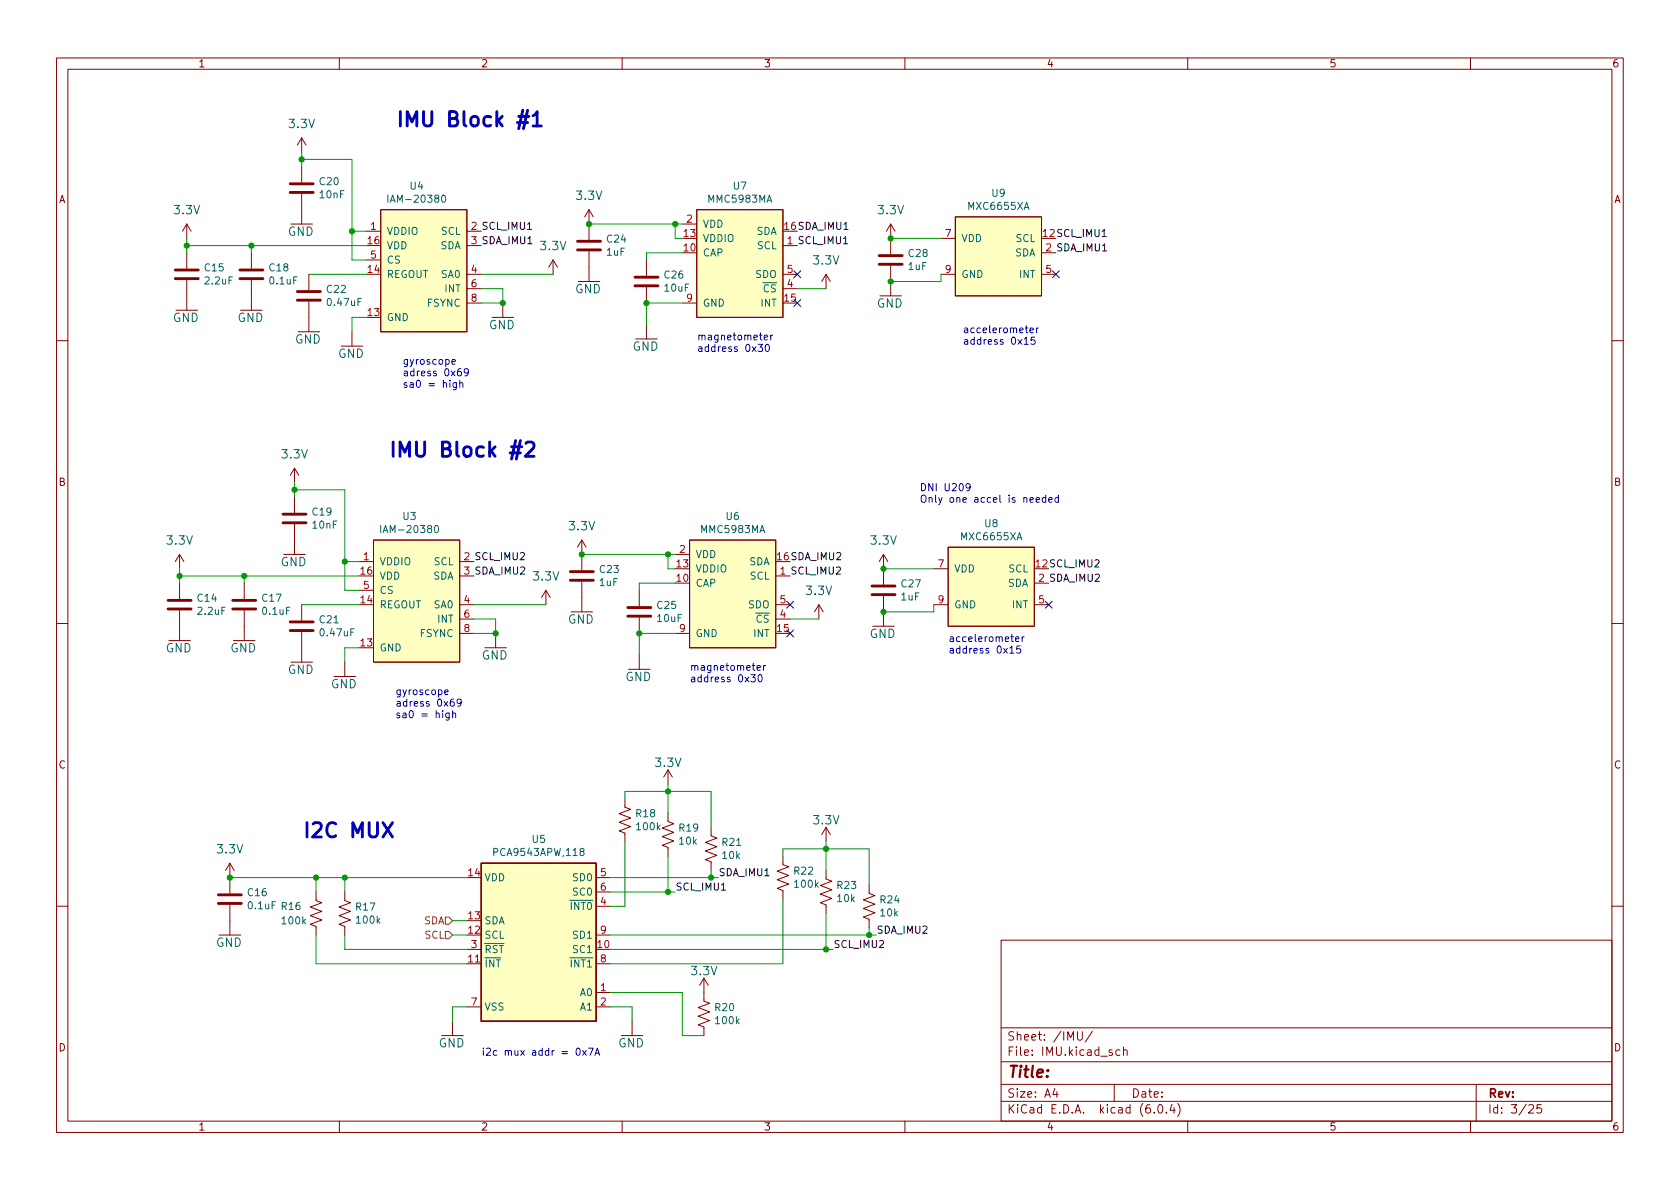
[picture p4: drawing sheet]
<svg xmlns="http://www.w3.org/2000/svg" width="297mm" height="210mm" viewBox="0 0 297 210" stroke-linecap="round" stroke-linejoin="round" font-family="sans-serif">
<g fill="none" stroke="#840000" stroke-width=".18">
<path d="M10 10.2h277v190.1h-277zM12 12.2h273v186.1h-273zM60 10.2v2M110 10.2v2M160 10.2v2M210 10.2v2M260 10.2v2M33 39.6v2.6M33 39.6l-.7 1.3M33 39.6l.8 1.3M51.4 39.6h3.8M53.3 24.4v2.5"/>
<path d="M53.3 29.5v2.8M53.3 34.3v5.3M53.3 24.4l-.7 1.2M53.3 24.4l.8 1.2M67.3 37.1h15.2v21.6h-15.2zM104.1 37.1l-.7 1.2M104.1 37.1l.8 1.2M104.1 37.1v5.3M120.6 39.6h2.6M123.2 37.1h15.2v19h-15.2zM157.5 39.6v5.4M157.5 39.6l-.8 1.3"/>
<path d="M157.5 39.6l.7 1.3M168.9 38.3h15.2v14h-15.2zM31.1 54.9h3.8M33 44.7v2.8M33 49.5v5.4M42.5 54.9h3.9M44.4 44.7v2.8M44.4 49.5v5.4M52.7 58.7h3.8M54.6 48.5v2.8M54.6 53.3v5.4M62.2 58.7v2.5"/>
<path d="M64.8 40.9h2.5M64.8 46h2.5M82.5 40.9h2.6M82.5 43.4h2.6M82.5 48.5h2.6M82.5 51h2.6M82.5 53.6h2.6M87 56.1h3.8M88.9 53.6v2.5M97.8 46l-.8 1.2M97.8 46l.8 1.2M97.8 46v2.5"/>
<path d="M102.2 49.8h3.8M104.1 44.4v5.4M112.4 59.9h3.8M114.3 46v2.8M114.3 50.8v2.8M114.3 57.4v2.5M120.6 53.6h2.6M138.4 43.4h2.6M138.4 48.5h2.6M138.4 51h2.6M146 48.5v2.5M146 48.5l-.7 1.3"/>
<path d="M146 48.5l.8 1.3M155.6 52.3h3.8M157.5 47v5.3M166.4 48.5h2.5M166.4 42.2h2.5M184.1 48.5h2.6M184.1 44.7h2.6M10 60.2h2M60.3 61.2h3.8M285 60.2h2M31.7 98l-.7 1.3M31.7 98l.8 1.3"/>
<path d="M31.7 98v2.6M50.2 98h3.8M52.1 82.8v2.5M52.1 87.9v2.8M52.1 92.7v5.3M52.1 82.8l-.8 1.3M52.1 82.8l.7 1.3M63.5 99.3h2.5M66 95.5h15.3v21.6h-15.3zM81.3 99.3h2.5M102.9 95.5l-.8 1.3M102.9 95.5l.7 1.3"/>
<path d="M102.9 95.5v5.3M119.4 98h2.5M121.9 95.5h15.3v19h-15.3zM156.2 98l-.8 1.3M156.2 98l.8 1.3M156.2 98v5.4M167.6 96.8h15.3v13.9h-15.3zM10 110.2h2M29.8 113.3h3.9M31.7 103.1v2.8M31.7 107.9v5.4M41.3 113.3h3.8"/>
<path d="M43.2 103.1v2.8M43.2 107.9v5.4M51.4 117.1h3.8M53.3 106.9v2.8M53.3 111.8v5.3M59.1 119.6h3.8M61 117.1v2.5M63.5 104.4h2.5M81.3 101.8h2.5M81.3 106.9h2.5M81.3 109.5h2.5M81.3 112h2.5"/>
<path d="M85.7 114.5h3.8M87.6 112v2.5M96.5 104.4l-.7 1.3M96.5 104.4l.8 1.3M96.5 104.4v2.5M101 108.2h3.8M102.9 102.9v5.3M111.1 118.4h3.8M113 104.4v2.8M113 109.2v2.8M113 115.8v2.6M119.4 112h2.5"/>
<path d="M137.2 101.8h2.5M137.2 106.9h2.5M137.2 109.5h2.5M144.8 106.9l-.8 1.3M144.8 106.9l.7 1.3M144.8 106.9v2.6M154.3 110.7h3.8M156.2 105.4v5.3M165.1 106.9h2.5M165.1 100.6h2.5M182.9 106.9h2.5M182.9 103.1h2.5"/>
<path d="M285 110.2h2M118.1 136.1l-.8 1.3M118.1 136.1l.8 1.3M118.1 136.1v2.6M40.6 152.6l-.7 1.3M40.6 152.6l.8 1.3M40.6 152.6v5.4M55.9 157.7v1.6l1 .3-2 .8 2 .8-2 .7 2 .8-2 .7 1 .4v1.5M61 157.7v1.6l1 .3-2.1 .8 2.1 .8-2.1 .7 2.1 .8-2.1 .7 1.1 .4v1.5M105.4 155.2h2.5M105.4 157.7h2.5M110.5 141.2v1.5l1 .4-2 .8 2 .7-2 .8 2 .8-2 .7 1 .4v1.5"/>
<path d="M118.1 143.8v1.5l1 .4-2 .7 2 .8-2 .7 2 .8-2 .8 1 .4v1.5M125.7 146.3v1.5l1 .4-2 .8 2 .7-2 .8 2 .8-2 .7 1 .4v1.5M138.4 151.4v1.5l1 .4-2 .7 2 .8-2 .8 2 .7-2 .8 1 .4v1.5M146 153.9v1.5l1.1 .4-2.1 .8 2.1 .7-2.1 .8 2.1 .8-2.1 .7 1 .4v1.5M146 146.3v2.5M146 146.3l-.7 1.3M146 146.3l.8 1.3M153.7 156.5v1.5l1 .4-2 .7 2 .8-2 .7 2 .8-2 .8 1 .4v1.5M10 160.2h2M38.7 165.3h3.8M40.6 160v5.3M82.5 170.4h2.6"/>
<path d="M82.5 178h2.6M82.5 167.9h2.6M105.4 165.3h2.5M105.4 175.5h2.5M105.4 170.4h2.5M105.4 178h2.5M105.4 160.3h2.5M124.5 173v4l1 .4-2.1 .8 2.1 .7-2.1 .8 2.1 .8-2.1 .7 1.1 .4v1.5M124.5 173l-.8 1.2M124.5 173l.7 1.2M177 166.3h108v32h-108zM285 160.2h2"/>
<path d="M60 198.3v2M78.1 183.1h3.8M80 180.6v2.5M109.9 183.1h3.8M110 198.3v2M111.8 180.6v2.5M160 198.3v2M177 194.8h108M177 191.8h108M177 187.8h108M177 181.8h108M186.5 192.5l-.4 1h1"/>
<path d="M186.9 193v1M190.5 182.4v1.2l.3 .3h.3l.3-.3v-1.2M193.1 182.4l-1.2 1.9M197 191.8v3M198 185.7l-.4-.1-.3 .3v.4l.1 .3h.6M198.6 185.8l.3-.2 .3 .1 .1 .9M198.6 185.1v1.5M204.1 196.7v.1M204.9 195.4l.2-.1a.81 .81 0 0 1 .6 .7 .81 .81 0 0 1-.3 .8h-.2a.81 .81 0 0 1-.6-.6 .81 .81 0 0 1 .3-.8zM206.2 196.7v.1M207.2 195.3l-.3 1h.9M207.6 195.8v1"/>
<path d="M208.2 195.1a1.72 1.72 0 0 1 0 2.3M210 198.3v2M260 198.3v2M261 191.8v6.5M270.3 195.5l.6-.2 .2 .2 .1 .3-1 1h1M272.5 195.3h-.7l-.1 .7 .2-.1 .5 .1 .2 .2-.1 .5-.2 .1-.6-.1"/>
</g>
<g fill="#ffffc2" stroke="#ffffc2" stroke-width=".18">
<path d="M66 95.5h15.3v21.6h-15.3z"/>
<path d="M67.3 37.1h15.2v21.6h-15.2z"/>
<path d="M123.2 37.1h15.2v19h-15.2z"/>
<path d="M167.6 96.8h15.3v13.9h-15.3z"/>
<path d="M121.9 95.5h15.3v19h-15.3z"/>
<path d="M168.9 38.3h15.2v14h-15.2z"/>
<path d="M85.1 152.6h20.3v28h-20.3z"/>
</g>
<path d="M68.6 34.5v1.3M78.2 34.6l.2-.1a.68 .68 0 0 1 .4 .6 .68 .68 0 0 1-.4 .7l-.2-.1-.1-.4zM67.3 92.9v1.3M76.9 93l.2-.1a.68 .68 0 0 1 .4 .7 .68 .68 0 0 1-.4 .6l-.2-.1-.1-.4zM102.8 150.6l-.3-.3 .1-.2 .2-.1 .3 .1 .2 .2-.1 .1-.5 .2-.2 .2 .1 .4 .2 .1 .3-.1 .2-.1-.1-.4-.2-.1" fill="none" stroke="#006464" stroke-width=".18"/>
<g fill="none" stroke="#840000" stroke-width=".51">
<path d="M51.3 34h4.1M51.3 32.5h4.1M31 49.3h4.1M31 47.7h4.1M42.4 49.3h4.1M42.4 47.7h4.1M52.6 53.1h4M52.6 51.6h4M102.1 44.2h4.1M102.1 42.7h4.1M112.3 50.5h4M112.3 49h4"/>
<path d="M155.4 46.7h4.1M155.4 45.2h4.1M50 92.5h4.1M50 90.9h4.1M29.7 107.7h4.1M29.7 106.2h4.1M41.1 107.7h4.1M41.1 106.2h4.1M51.3 111.5h4.1M51.3 110h4.1M100.8 102.6h4.1M100.8 101.1h4.1"/>
<path d="M111 109h4.1M111 107.4h4.1M154.2 105.2h4M154.2 103.6h4M38.6 159.8h4.1M38.6 158.2h4.1"/>
</g>
<path d="M85.1 152.6h20.3v28h-20.3z" fill="none" stroke="#840000" stroke-width=".25"/>
<path d="M78.7 162.2h.7l.6 .6-.6 .6h-.7zM78.7 164.7h.7l.6 .6-.6 .7h-.7z" fill="none" stroke="#725600" stroke-width=".18"/>
<path d="M93.3 19.5l-.7 3.3M91.5 21.7h1.8M91.7 20.6h1.8M94.2 20.5l.8-.8v2.6M94.2 22.3h1.5M90.4 79h1.9M92 77.9l-.7 3.3M93 78.4l.3-.2h.6a.69 .69 0 0 1 .4 1l-1.4 1.5h1.5M90.2 80.1h1.8M67.7 145.5l1.7 2.5M69.4 145.5l-1.7 2.5" fill="none" stroke="#0000c2" stroke-width=".51"/>
<g fill="none" stroke="#0000c2" stroke-width=".18">
<path d="M135.1 59.7l.6-.1v-.3h-.4l-.2 .1 .1 .7h.5M136.3 59.3v.8M136.6 59.3l-.3 .2M181.1 60l.3-.4v1.3M182.1 58.4l.6-.1v-.2l-.4-.1-.2 .2 .1 .6h.5M183 59.6h-.6l-.1 .6 .2-.1 .4 .1 .1 .1v.5l-.2 .1-.5-.1M183.3 58v.8M183.6 58l-.3 .2M79.9 64l.6-.1-.1-.3h-.3l-.2 .2 .1 .6h.4M80.7 67.7v1l-.3 .2h-.3M80.7 67.7h-.4l-.2 .2 .1 .5h.5M81.3 67.8l.2-.1h.3v.8"/>
<path d="M81.3 67.2v1.3M81.5 65.2l-.4 .1a.86 .86 0 0 0 0 1.2l.4-.2 .1-.4-.2-.2h-.3l-.2 .2M82.8 65.7l-.2 .3h-.3l-.2-.3 .1-.4 .4-.1 .1 .1a.84 .84 0 0 1-.3 1.2h-.2M134 60.9h.8l-.4 .5 .4 .1v.5l-.2 .2-.6-.2M135.4 61l.2-.1a.68 .68 0 0 1 .4 .6 .68 .68 0 0 1-.4 .7l-.2-.2-.1-.3zM181.1 60.9h.7M171.5 86.1l-.2 .2h-.3l-.2-.2 .1-.5 .4-.1 .2 .1a.84 .84 0 0 1-.3 1.2h-.3M183.2 88.4l.6-.1-.1-.3h-.3l-.2 .2 .1 .6h.4M184.9 88h-.4l-.2 .2 .1 .6h.5M184.9 87.6v1.2M185.4 88.4l.6-.1v-.3h-.4l-.2 .2 .1 .6h.5M187.1 88h-.3l-.3 .2 .1 .6h.5"/>
<path d="M187.1 87.6v1.2M132.8 119.3h.7l-.4 .5 .4 .1v.6l-.2 .1-.5-.1M133.8 118.1l.7-.1-.1-.3h-.4l-.2 .2 .1 .6h.5M134.2 119.4l.1-.1a.68 .68 0 0 1 .5 .6 .68 .68 0 0 1-.5 .7l-.1-.1-.2-.4zM135 117.7v.8M135.4 117.7l-.4 .2M178.5 114.6l.4-.4v1.3M178.5 115.5h.8M179.6 113l.6-.1-.1-.2-.3-.1-.2 .2v.6h.5M180.4 114.2h-.6v.6l.1-.1 .5 .1 .1 .2-.1 .4-.2 .1-.4-.1M180.7 112.6v.9M181.1 112.6l-.4 .2"/>
<path d="M78.6 122.4l.6-.1v-.2l-.4-.1-.2 .2 .1 .6h.5M79.4 126.1v1l-.2 .3-.3-.1M79.4 126.1h-.3l-.3 .2 .1 .6h.5M80 126.2l.2-.1h.3l.1 .8M80 125.7v1.2M80.2 123.6l-.4 .1a.86 .86 0 0 0 0 1.2l.5-.1v-.5l-.2-.2h-.3l-.2 .2M81.5 124.2l-.2 .2h-.2l-.3-.2 .1-.5 .4-.1 .2 .1a.84 .84 0 0 1-.3 1.2h-.3M102 185.5l.2-.2a.68 .68 0 0 1 .4 .7 .68 .68 0 0 1-.4 .6l-.2-.1-.1-.4zM103 185.8l.7 .8M103.7 185.8l-.7 .8M104 185.3h.9l-.6 1.3M105.2 186.6l.4-1.3 .4 1.3"/>
<path d="M105.3 186.3h.6"/>
</g>
<g fill="none" stroke="#009600" stroke-width=".18">
<path d="M53.3 26.9v2.6M53.3 28.2h8.9v17.8h2.6M104.1 39.6h16.5M119.4 39.6v2.6h1.2M33 43.4h31.8M33 42.2v2.5M44.4 43.4v1.3M54.6 48.5h10.2M62.2 40.9h2.6M64.8 56.1h-2.6v2.6M85.1 51h3.8v2.6h-3.8M85.1 48.5h12.7"/>
<path d="M120.6 53.6h-6.3v3.8M120.6 44.7h-6.3v1.3M141 51h5M157.5 42.2h8.9M166.4 48.5v1.3h-8.9M52.1 86.6h8.9v17.8h2.5M52.1 85.3v2.6M61 99.3h2.5M102.9 98h16.5M118.1 98v2.6h1.3M31.7 101.8h31.8M31.7 100.6v2.5"/>
<path d="M43.2 101.8v1.3M53.3 106.9h10.2M63.5 114.5h-2.5v2.6M83.8 109.5h3.8v2.5h-3.8M83.8 106.9h12.7M119.4 112h-6.4v3.8M119.4 103.1h-6.4v1.3M139.7 109.5h5.1M156.2 100.6h8.9M165.1 106.9v1.3h-8.9M118.1 138.7v5.1M40.6 155.2h41.9"/>
<path d="M55.9 155.2v2.5M61 155.2v2.5M107.9 155.2h19.1M107.9 157.7h11.5M110.5 141.2v-1.3h15.2v6.4M110.5 148.8v11.5h-2.6M118.1 151.4v6.3M125.7 153.9v1.3M138.4 151.4v-1.3h15.3v6.4M138.4 159v11.4h-30.5M146 148.8v5.1M55.9 165.3v5.1h26.6"/>
<path d="M61 165.3v2.6h21.5M80 165.3h2.5M80 162.8h2.5M82.5 178h-2.5v2.6M107.9 175.5h12.7v7.6h3.9M107.9 167.9h39.4M107.9 165.3h47M107.9 178h3.9v2.6M146 161.5v6.4M153.7 164.1v1.2"/>
</g>
<path d="M140.4 53l1.2 1.2M140.4 47.9l1.2 1.2M141.6 53l-1.2 1.2M141.6 47.9l-1.2 1.2M186.1 47.9l1.2 1.2M187.3 47.9l-1.2 1.2M139.1 106.3l1.2 1.2M139.1 111.4l1.2 1.2M140.3 106.3l-1.2 1.2M140.3 111.4l-1.2 1.2M184.8 106.3l1.2 1.2M186 106.3l-1.2 1.2" fill="none" stroke="#000084" stroke-width=".18"/>
<g fill="#009600" stroke="#009600" stroke-width=".18">
<circle cx="119.4" cy="39.6" r=".46"/>
<circle cx="62.2" cy="40.9" r=".46"/>
<circle cx="88.9" cy="53.6" r=".46"/>
<circle cx="114.3" cy="53.6" r=".46"/>
<circle cx="104.1" cy="39.6" r=".46"/>
<circle cx="118.1" cy="157.7" r=".46"/>
<circle cx="125.7" cy="155.2" r=".46"/>
<circle cx="146" cy="167.9" r=".46"/>
<circle cx="118.1" cy="139.9" r=".46"/>
<circle cx="153.7" cy="165.3" r=".46"/>
<circle cx="118.1" cy="98" r=".46"/>
<circle cx="61" cy="99.3" r=".46"/>
<circle cx="87.6" cy="112" r=".46"/>
<circle cx="102.9" cy="98" r=".46"/>
<circle cx="40.6" cy="155.2" r=".46"/>
<circle cx="53.3" cy="28.2" r=".46"/>
<circle cx="52.1" cy="86.6" r=".46"/>
<circle cx="43.2" cy="101.8" r=".46"/>
<circle cx="31.7" cy="101.8" r=".46"/>
<circle cx="33" cy="43.4" r=".46"/>
<circle cx="44.4" cy="43.4" r=".46"/>
<circle cx="156.2" cy="108.2" r=".46"/>
<circle cx="156.2" cy="100.6" r=".46"/>
<circle cx="157.5" cy="49.8" r=".46"/>
<circle cx="157.5" cy="42.2" r=".46"/>
<circle cx="146" cy="150.1" r=".46"/>
<circle cx="55.9" cy="155.2" r=".46"/>
<circle cx="61" cy="155.2" r=".46"/>
<circle cx="113" cy="112" r=".46"/>
</g>
<g font-size="3.5" fill="#0000c2">
<text x="69.8" y="22.4">IMU Block #1</text>
<text x="68.6" y="80.8">IMU Block #2</text>
<text x="53.3" y="148.1">I2C MUX</text>
</g>
<text font-size="2.8" fill="#840000" x="178" y="190.6">Title:</text>
<g font-size="2.1" fill="#006464">
<text x="51.2" y="22.7">3.3V</text>
<text x="102" y="35.4">3.3V</text>
<text x="30.9" y="37.9">3.3V</text>
<text x="50.9" y="41.7">GND</text>
<text x="155.3" y="37.9">3.3V</text>
<text x="95.6" y="44.2">3.3V</text>
<text x="143.9" y="46.8">3.3V</text>
<text x="101.7" y="51.9">GND</text>
<text x="30.5" y="56.9">GND</text>
<text x="42" y="56.9">GND</text>
<text x="86.4" y="58.2">GND</text>
<text x="155" y="54.4">GND</text>
<text x="52.1" y="60.8">GND</text>
<text x="59.7" y="63.3">GND</text>
<text x="111.8" y="62">GND</text>
<text x="49.9" y="81.1">3.3V</text>
<text x="100.7" y="93.8">3.3V</text>
<text x="29.6" y="96.3">3.3V</text>
<text x="49.6" y="100.1">GND</text>
<text x="154" y="96.3">3.3V</text>
<text x="94.4" y="102.7">3.3V</text>
<text x="142.6" y="105.2">3.3V</text>
<text x="100.4" y="110.3">GND</text>
<text x="153.7" y="112.8">GND</text>
<text x="29.3" y="115.4">GND</text>
<text x="40.7" y="115.4">GND</text>
<text x="50.9" y="119.2">GND</text>
<text x="85.1" y="116.6">GND</text>
<text x="58.5" y="121.7">GND</text>
<text x="110.5" y="120.4">GND</text>
<text x="116" y="135.6">3.3V</text>
<text x="143.9" y="145.8">3.3V</text>
<text x="38.5" y="150.9">3.3V</text>
<text x="38.2" y="167.4">GND</text>
<text x="122.3" y="172.4">3.3V</text>
<text x="77.5" y="185.2">GND</text>
<text x="109.3" y="185.2">GND</text>
</g>
<g font-size="2.1" fill="#840000">
<text x="178" y="184">Sheet: /IMU/</text>
<text x="178" y="186.7">File: IMU.kicad_sch</text>
<text x="178" y="196.9">KiCad E.D.A. kicad (6.0.4)</text>
<text x="178" y="194.1">Size: A4</text>
<text x="200" y="194.1">Date:</text>
<text x="263" y="194.1">Rev:</text>
<text x="263" y="196.9">Id: 3/25</text>
</g>
<g font-size="1.8" fill="#840000">
<text x="35" y="11.9">1</text>
<text x="85" y="11.9">2</text>
<text x="135" y="11.9">3</text>
<text x="185" y="11.9">4</text>
<text x="235" y="11.9">5</text>
<text x="285" y="11.9">6</text>
<text x="10.3" y="35.9">A</text>
<text x="285.3" y="35.9">A</text>
<text x="10.3" y="85.9">B</text>
<text x="285.3" y="85.9">B</text>
<text x="10.3" y="135.9">C</text>
<text x="285.3" y="135.9">C</text>
<text x="10.3" y="185.9">D</text>
<text x="285.3" y="185.9">D</text>
<text x="35" y="199.9">1</text>
<text x="85" y="199.9">2</text>
<text x="135" y="199.9">3</text>
<text x="185" y="199.9">4</text>
<text x="235" y="199.9">5</text>
<text x="285" y="199.9">6</text>
</g>
<g font-size="1.8" fill="#006464">
<text x="56.6" y="32.7">C20</text>
<text x="56.6" y="35">10nF</text>
<text x="69.3" y="35.8">IAM-20380</text>
<text x="72.5" y="33.5">U4</text>
<text x="125.4" y="35.8">MMC5983MA</text>
<text x="129.7" y="33.5">U7</text>
<text x="175.4" y="34.8">U9</text>
<text x="68.3" y="41.5">VDDIO</text>
<text x="78" y="41.5">SCL</text>
<text x="124.2" y="40.3">VDD</text>
<text x="133.7" y="41.5">SDA</text>
<text x="171.4" y="37.1">MXC6655XA</text>
<text x="36.2" y="48">C15</text>
<text x="47.7" y="48">C18</text>
<text x="68.3" y="44.1">VDD</text>
<text x="68.3" y="46.6">CS</text>
<text x="77.8" y="44.1">SDA</text>
<text x="107.3" y="45.2">1uF</text>
<text x="107.4" y="42.9">C24</text>
<text x="124.2" y="45.3">CAP</text>
<text x="124.2" y="42.8">VDDIO</text>
<text x="133.9" y="44.1">SCL</text>
<text x="160.6" y="47.7">1uF</text>
<text x="160.7" y="45.4">C28</text>
<text x="169.9" y="42.8">VDD</text>
<text x="179.4" y="45.3">SDA</text>
<text x="179.6" y="42.8">SCL</text>
<text x="36.3" y="50.3">2.2uF</text>
<text x="47.8" y="50.3">0.1uF</text>
<text x="57.8" y="51.8">C22</text>
<text x="68.3" y="49.1">REGOUT</text>
<text x="78.1" y="49.1">SA0</text>
<text x="78.7" y="51.7">INT</text>
<text x="117.5" y="49.2">C26</text>
<text x="117.6" y="51.6">10uF</text>
<text x="133.6" y="51.7">~{CS}</text>
<text x="133.6" y="49.1">SDO</text>
<text x="169.9" y="49.1">GND</text>
<text x="180.3" y="49.1">INT</text>
<text x="58" y="54.1">0.47uF</text>
<text x="68.3" y="56.8">GND</text>
<text x="75.5" y="54.2">FSYNC</text>
<text x="124.2" y="54.2">GND</text>
<text x="134.6" y="54.2">INT</text>
<text x="55.3" y="91.2">C19</text>
<text x="55.3" y="93.5">10nF</text>
<text x="68" y="94.3">IAM-20380</text>
<text x="71.3" y="91.9">U3</text>
<text x="124.1" y="94.3">MMC5983MA</text>
<text x="128.4" y="91.9">U6</text>
<text x="170.1" y="95.5">MXC6655XA</text>
<text x="174.1" y="93.2">U8</text>
<text x="67.1" y="99.9">VDDIO</text>
<text x="76.7" y="99.9">SCL</text>
<text x="106.1" y="101.3">C23</text>
<text x="122.9" y="101.2">VDDIO</text>
<text x="122.9" y="98.7">VDD</text>
<text x="132.4" y="99.9">SDA</text>
<text x="168.7" y="101.2">VDD</text>
<text x="178.3" y="101.2">SCL</text>
<text x="35" y="106.4">C14</text>
<text x="46.4" y="106.4">C17</text>
<text x="67.1" y="107.6">REGOUT</text>
<text x="67.1" y="102.5">VDD</text>
<text x="67.1" y="105">CS</text>
<text x="76.5" y="102.5">SDA</text>
<text x="76.8" y="107.6">SA0</text>
<text x="106" y="103.6">1uF</text>
<text x="116.3" y="107.7">C25</text>
<text x="122.9" y="103.8">CAP</text>
<text x="132.3" y="107.6">SDO</text>
<text x="132.6" y="102.5">SCL</text>
<text x="159.4" y="106.2">1uF</text>
<text x="159.4" y="103.9">C27</text>
<text x="168.7" y="107.6">GND</text>
<text x="178.1" y="103.8">SDA</text>
<text x="179" y="107.6">INT</text>
<text x="35.1" y="108.7">2.2uF</text>
<text x="46.5" y="108.7">0.1uF</text>
<text x="56.6" y="110.2">C21</text>
<text x="56.8" y="112.5">0.47uF</text>
<text x="74.3" y="112.6">FSYNC</text>
<text x="77.4" y="110.1">INT</text>
<text x="116.3" y="110">10uF</text>
<text x="122.9" y="112.6">GND</text>
<text x="132.3" y="110.1">~{CS}</text>
<text x="133.3" y="112.6">INT</text>
<text x="67.1" y="115.2">GND</text>
<text x="94.1" y="149">U5</text>
<text x="112.5" y="144.5">R18</text>
<text x="112.7" y="146.8">100k</text>
<text x="120.1" y="147">R19</text>
<text x="120.2" y="149.3">10k</text>
<text x="127.8" y="149.6">R21</text>
<text x="85.6" y="155.8">VDD</text>
<text x="87.6" y="151.4">PCA9543APW,118</text>
<text x="101.5" y="155.8">SD0</text>
<text x="127.8" y="151.9">10k</text>
<text x="140.5" y="154.7">R22</text>
<text x="43.9" y="158.5">C16</text>
<text x="44" y="160.8">0.1uF</text>
<text x="49.8" y="160.9">R16</text>
<text x="63" y="161">R17</text>
<text x="99.7" y="160.9">~{INT0}</text>
<text x="101.5" y="158.4">SC0</text>
<text x="140.6" y="157">100k</text>
<text x="148.1" y="157.2">R23</text>
<text x="148.1" y="159.5">10k</text>
<text x="155.7" y="159.7">R24</text>
<text x="50" y="163.4">100k</text>
<text x="63.1" y="163.3">100k</text>
<text x="85.6" y="166">SCL</text>
<text x="85.6" y="163.4">SDA</text>
<text x="101.5" y="166">SD1</text>
<text x="155.7" y="162">10k</text>
<text x="85.6" y="171.1">~{INT}</text>
<text x="85.6" y="168.5">~{RST}</text>
<text x="99.7" y="171.1">~{INT1}</text>
<text x="101.5" y="168.5">SC1</text>
<text x="85.6" y="178.7">VSS</text>
<text x="102.6" y="176.1">A0</text>
<text x="102.6" y="178.7">A1</text>
<text x="126.5" y="178.8">R20</text>
<text x="126.6" y="181.1">100k</text>
</g>
<g font-size="1.8" fill="#a90000">
<text x="65.5" y="40.6">1</text>
<text x="120.9" y="41.9">13</text>
<text x="121.4" y="39.4">2</text>
<text x="167.1" y="41.9">7</text>
<text x="65.1" y="43.2">16</text>
<text x="65.5" y="45.7">5</text>
<text x="120.9" y="44.4">10</text>
<text x="65.1" y="48.3">14</text>
<text x="83.3" y="48.3">4</text>
<text x="83.3" y="50.8">6</text>
<text x="83.3" y="53.3">8</text>
<text x="121.4" y="53.3">9</text>
<text x="138.7" y="53.3">15</text>
<text x="139.2" y="50.8">4</text>
<text x="139.2" y="48.3">5</text>
<text x="167.1" y="48.3">9</text>
<text x="184.9" y="48.3">5</text>
<text x="65.1" y="55.9">13</text>
<text x="63.8" y="101.6">16</text>
<text x="64.3" y="99.1">1</text>
<text x="119.7" y="100.3">13</text>
<text x="120.2" y="97.8">2</text>
<text x="165.9" y="100.3">7</text>
<text x="63.8" y="106.7">14</text>
<text x="64.3" y="104.1">5</text>
<text x="82.1" y="106.7">4</text>
<text x="119.7" y="102.9">10</text>
<text x="137.9" y="106.7">5</text>
<text x="165.9" y="106.7">9</text>
<text x="183.7" y="106.7">5</text>
<text x="82.1" y="109.2">6</text>
<text x="82.1" y="111.8">8</text>
<text x="120.2" y="111.8">9</text>
<text x="137.4" y="111.8">15</text>
<text x="137.9" y="109.2">4</text>
<text x="63.8" y="114.3">13</text>
<text x="82.8" y="154.9">14</text>
<text x="106.2" y="154.9">5</text>
<text x="106.2" y="160">4</text>
<text x="106.2" y="157.5">6</text>
<text x="82.8" y="165.1">12</text>
<text x="82.8" y="162.6">13</text>
<text x="83.3" y="167.6">3</text>
<text x="105.7" y="167.6">10</text>
<text x="106.2" y="165.1">9</text>
<text x="82.8" y="170.2">11</text>
<text x="106.2" y="170.2">8</text>
<text x="83.3" y="177.8">7</text>
<text x="106.2" y="175.3">1</text>
<text x="106.2" y="177.8">2</text>
</g>
<g font-size="1.8" fill="#0f0f0f">
<text x="83.3" y="40.6">2 SCL_IMU1</text>
<text x="138.7" y="40.6">16SDA_IMU1</text>
<text x="184.4" y="41.9">12SCL_IMU1</text>
<text x="83.3" y="43.2">3 SDA_IMU1</text>
<text x="139.2" y="43.2">1 SCL_IMU1</text>
<text x="184.9" y="44.4">2 SDA_IMU1</text>
<text x="82.1" y="99.1">2 SCL_IMU2</text>
<text x="82.1" y="101.6">3 SDA_IMU2</text>
<text x="137.4" y="99.1">16SDA_IMU2</text>
<text x="137.9" y="101.6">1 SCL_IMU2</text>
<text x="183.2" y="100.3">12SCL_IMU2</text>
<text x="183.7" y="102.9">2 SDA_IMU2</text>
<text x="127" y="154.9">SDA_IMU1</text>
<text x="119.4" y="157.5">SCL_IMU1</text>
<text x="147.3" y="167.6">SCL_IMU2</text>
<text x="154.9" y="165.1">SDA_IMU2</text>
</g>
<g font-size="1.8" fill="#0000c2">
<text x="170.2" y="58.9">accelerometer</text>
<text x="71.1" y="64.5">gyroscope</text>
<text x="123.2" y="60.2">magnetometer</text>
<text x="123.2" y="62.2">address 0x30</text>
<text x="170.2" y="60.9">address 0x15</text>
<text x="71.1" y="66.5">adress 0x69</text>
<text x="71.1" y="68.6">sa0 = high</text>
<text x="162.6" y="86.8">DNI U209</text>
<text x="162.6" y="88.9">Only one accel is needed</text>
<text x="167.6" y="113.5">accelerometer</text>
<text x="121.9" y="118.6">magnetometer</text>
<text x="167.6" y="115.6">address 0x15</text>
<text x="69.8" y="122.9">gyroscope</text>
<text x="69.8" y="124.9">adress 0x69</text>
<text x="121.9" y="120.6">address 0x30</text>
<text x="69.8" y="127">sa0 = high</text>
<text x="85.1" y="186.7">i2c mux addr = 0x7A</text>
</g>
<g font-size="1.8" fill="#725600">
<text x="74.9" y="163.4">SDA</text>
<text x="75.1" y="166">SCL</text>
</g>
</svg>
